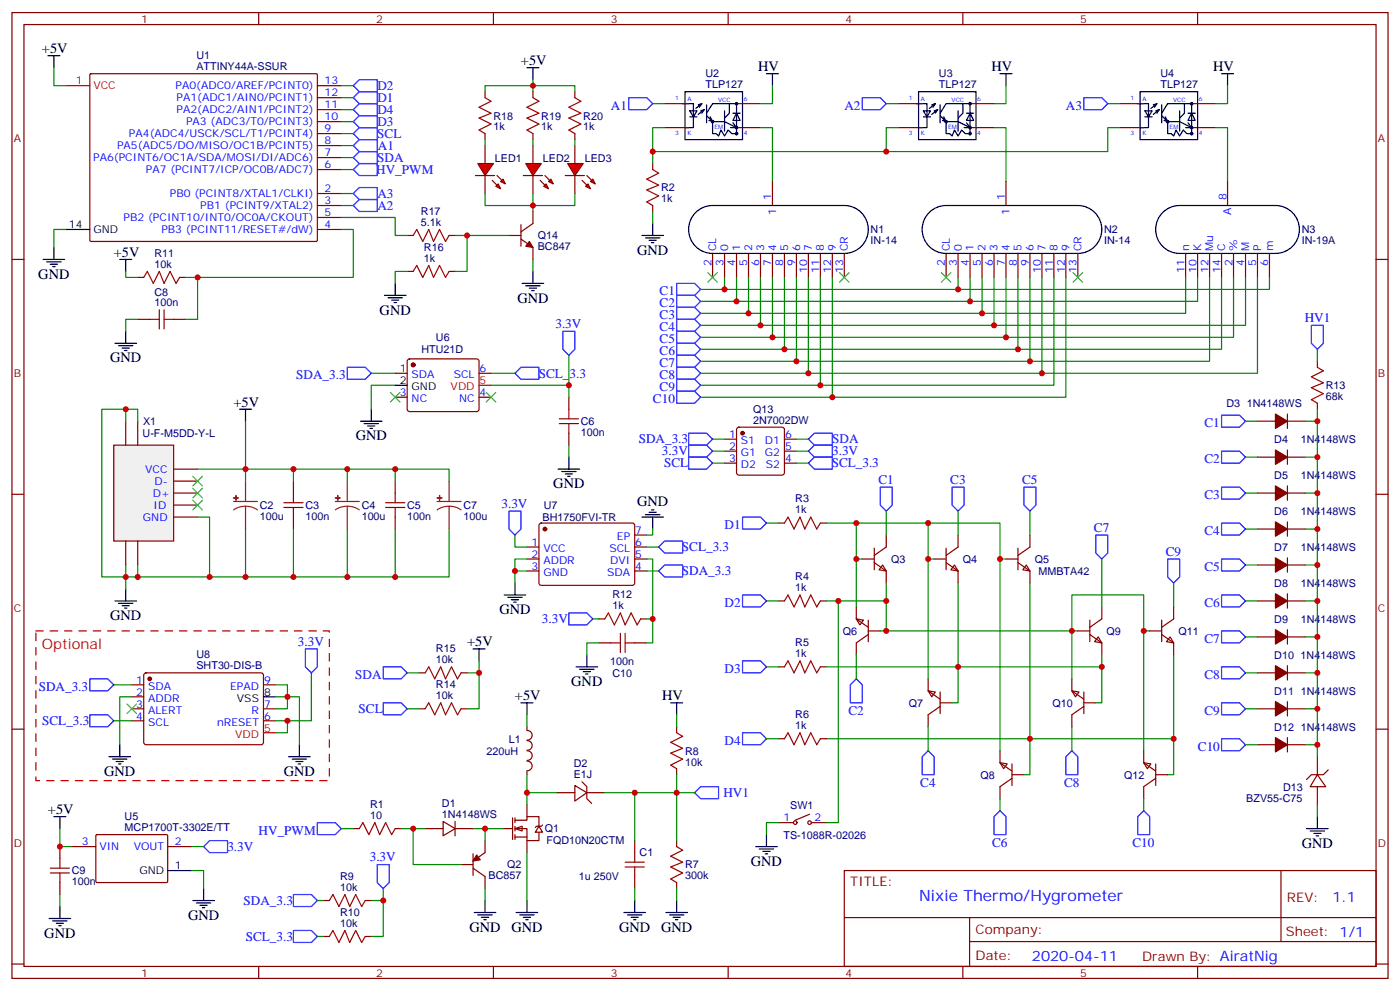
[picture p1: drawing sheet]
<svg xmlns="http://www.w3.org/2000/svg" width="412mm" height="292mm" viewBox="0 0 412 292" stroke-linecap="round" stroke-linejoin="round" font-family="sans-serif">
<g fill="none" stroke="#870000" stroke-width=".35">
<path d="M3.5 3.7h405.4v284.3h-405.4zM7.1 7.2h398.2v277.3h-398.2zM76.2 3.7v3.5M145.3 3.7v3.5M214.5 3.7v3.5M283.6 3.7v3.5M352.8 3.7v3.5M26.5 21.9l.3-.2h66.5l.2 .3-.1 48.9-.3 .2-66.5-.1-.1-.3zM93.5 39.3h7M93.5 35.8h7M93.5 32.3h7M93.5 28.8h7"/>
<path d="M93.5 25.2h7M195.8 30.5h7M195.8 37.6h7M217 30.5h7M217 37.6h7M93.5 57h7M93.5 49.9h7M93.5 46.4h7M93.5 42.9h7M3.5 76.4h3.6M93.5 60.5h7M93.5 67.6h7"/>
<path d="M93.5 64h7M405.3 76.4h3.6M3.5 145.5h3.6M405.3 145.5h3.6M3.5 214.7h3.6M405.3 214.7h3.6M248.7 256.3h156.6v28.2h-156.6zM377.3 256.3v20.9M248.7 270.1h156.5M285.6 277.2h119.6M285.6 270.1v14.2M3.5 283.8h3.6"/>
<path d="M76.2 284.5v3.5M145.3 284.5v3.5M214.5 284.5v3.5M283.6 284.5v3.5M352.8 284.5v3.5M405.3 283.8h3.6"/>
</g>
<path d="M19.4 25.2h7.1" fill="none" stroke="#f00" stroke-width=".35"/>
<g fill="none" stroke="#000" stroke-width=".35">
<path d="M201.1 30.5h3.2v7.1h-2.5M201.8 27h16.9v14.1h-16.9zM203.2 32.6h2.1l-1 1.8zM203.2 34.4h2.1M205.7 30.9l1-.4-1.7 1.4M206.4 32.6l1-.3-1.7 1.4M206.7 30.5l-.7 1.1M207.4 32.3l-.7 1M208.1 33.3l1.8-2.8h7.1v9.2M208.1 34l1.8 1.8-.7-1.4M208.1 30.9v5.3M208.8 35.5l1.1 .3"/>
<path d="M209.9 35.8v3.5h1.1l.7 .7 .7-1.7 1 1.7 1.1-1.7 1 1h1.5M209.9 35.8h3.5l3.6 1.8h-1.8M213.4 32.6v6M214.8 30.5v2.8l-1.4 1.4M215.9 33.3h2.1M215.9 36.2l1.1 1.4M217 33.3l1 2.2h-2.1zM19.4 67.6h7.1"/>
<circle cx="209.9" cy="35.8" r=".35"/>
<circle cx="217" cy="30.5" r=".35"/>
<circle cx="217" cy="39.3" r=".35"/>
<circle cx="217" cy="37.6" r=".35"/>
</g>
<path d="M151.7 243.9l2.1-.7v1.5z" fill="#fff" stroke="#870000" stroke-width=".35"/>
<g fill="none" stroke="#870000" stroke-width=".35">
<path d="M264.6 30.5h7M264.6 37.6h7M285.8 30.5h7M285.8 37.6h7M329.8 30.5h7.1M329.8 37.6h7.1M351 30.5h7.1M351 37.6h7.1M192.3 48.2v1.7M227.5 53.4v7.1M296.3 53.4v7.1M361.6 53.4v7.1"/>
<path d="M192.3 60.5v1.8M209.9 74.6v7.1M213.4 74.6v7.1M217 74.6v7.1M220.5 74.6v7.1M224 74.6v7.1M227.5 74.6v7.1M231.1 74.6v7.1M234.6 74.6v7.1M238.1 74.6v7.1M241.7 74.6v7.1M245.2 74.6v7.1"/>
<path d="M248.7 74.6v7.1M278.7 74.6v7.1M282.2 74.6v7.1M285.8 74.6v7.1M289.3 74.6v7.1M292.8 74.6v7.1M296.3 74.6v7.1M299.9 74.6v7.1M303.4 74.6v7.1M306.9 74.6v7.1M310.4 74.6v7.1M314 74.6v7.1"/>
<path d="M317.5 74.6v7.1M349.2 74.6v7.1M352.8 74.6v7.1M356.3 74.6v7.1M359.8 74.6v7.1M363.4 74.6v7.1M366.9 74.6v7.1M370.4 74.6v7.1M373.9 74.6v7.1M370.4 124h5.3M370.4 134.6h5.3M379.2 121.9v4.2"/>
<path d="M379.2 132.5v4.2M379.2 124h5.3M379.2 134.6h5.3M229.3 154h1.8M241.7 154h1.7M261.1 157.5v3.5l-3.6 2.5M282.2 157.5v3.5l-3.5 2.5M303.4 157.5v3.5l-3.5 2.5M370.4 145.2h5.3M370.4 155.8h5.3M379.2 143.1v4.2M379.2 153.6v4.3"/>
<path d="M379.2 145.2h5.3M379.2 155.8h5.3M229.3 176.9h1.8M241.7 176.9h1.7M252.2 178.7v3.5l3.6 2.5M254 164.6h3.5M257.5 165.6l3.6 2.5v3.5M257.5 161.4v6.3M260 166.3l1.1 1.8-2.2-.4zM275.2 164.6h3.5M278.7 161.4v6.3M278.7 165.6l3.5 2.5v3.5"/>
<path d="M281.2 166.3l1 1.8-2.1-.4zM296.3 164.6h3.6M299.9 161.4v6.3M299.9 165.6l3.5 2.5v3.5M302.3 166.3l1.1 1.8-2.1-.4zM324.6 178.7v3.5l-3.6 2.5M345.7 178.7v3.5l-3.5 2.5M370.4 176.9h5.3M370.4 166.3h5.3M379.2 176.9h5.3M379.2 164.2v4.3M379.2 174.8v4.2"/>
<path d="M379.2 166.3h5.3M229.3 196.3h1.8M241.7 196.3h1.7M252.2 182.2l2.2 .4-1.1 1.4zM255.8 186.8l-3.6 2.5v3.5M255.8 185.7h3.5M255.8 182.6v6.3M273.4 199.8v3.6l3.5 2.4M315.7 199.8v3.6l3.6 2.4M317.5 185.7h3.5M321 186.8l3.6 2.5v3.5M321 182.6v6.3"/>
<path d="M323.5 187.5l1.1 1.8-2.2-.4zM338.7 185.7h3.5M342.2 186.8l3.5 2.5v3.5M342.2 182.6v6.3M344.7 187.5l1 1.8-2.1-.4zM370.4 187.5h5.3M370.4 198.1h5.3M379.2 185.4v4.2M379.2 196v4.2M379.2 187.5h5.3M379.2 198.1h5.3M155.2 214v1.1a1.41 1.41 0 0 1 1.6 1.4 1.41 1.41 0 0 1-1.6 1.4"/>
<path d="M155.2 218.1a1.41 1.41 0 0 1 1.6 1.4 1.41 1.41 0 0 1-1.6 1.4M199.3 214v1.7M229.3 217.5h1.8M241.7 217.5h1.7M273.4 203.4l2.1 .3-1 1.4zM276.9 208l-3.5 2.4v3.6M276.9 206.9h3.6M276.9 203.7v6.4M315.7 203.4l2.2 .3-1.1 1.4zM319.3 206.9h3.5M319.3 208l-3.6 2.4v3.6M319.3 203.7v6.4"/>
<path d="M370.4 208.7h5.3M370.4 219.3h5.3M379.2 206.6v4.2M379.2 217.1v4.3M379.2 208.7h5.3M379.2 219.3h5.3M155.2 227v1.1M155.2 236.9v3.5M155.2 224.1a1.41 1.41 0 0 1 1.6 1.4 1.41 1.41 0 0 1-1.6 1.4M155.2 221a1.41 1.41 0 0 1 1.6 1.4 1.41 1.41 0 0 1-1.6 1.4M164 233.4h5.3M169.3 231.2l3.6 2.2-3.6 2.4z"/>
<path d="M171.4 230.2l1.5 1.4v3.5l1.4 1.4M172.9 233.4h5.3M199.3 226.3v1.8M294.6 224.5l2.1 .4-1.1 1.4zM294.6 221v3.5l3.5 2.5M298.1 229.1l-3.5 2.5v3.5M298.1 228.1h3.5M298.1 224.9v6.3M336.9 224.5l2.1 .4-1 1.4zM336.9 221v3.5l3.5 2.5M340.4 228.1h3.6M340.4 229.1l-3.5 2.5v3.5"/>
<path d="M340.4 224.9v6.3M388.1 228.1l2.4 3.5h-4.6zM388.1 222.8v5.3M388.1 231.6v5.3M391.2 226.7l-1.4 1.4h-3.5l-1.4 1.4M104.1 243.9h1.7M116.4 243.9h1.8M125.2 243.9h5.3M130.5 241.8l3.6 2.1-3.6 2.2zM134.1 243.9h5.2M134.1 241.8v4.3M135.8 254.5h3.5"/>
<path d="M139.3 255.6l3.6 2.5v3.5M139.3 251.4v6.3M142.9 247.5v3.5l-3.6 2.5M148.2 243.9h2.8M151 240.8v6.3M151.7 241.5h3.5v-1.1h3.5v2.8M151.7 243.9h3.5v3.6h3.5v-2.5M151.7 246.4h3.5M151.7 240.8v1.4M151.7 243.2v1.5M151.7 245.7v1.4M155.2 247.5v3.5"/>
<path d="M158.7 243.2l1.1 1.8h-2.1zM159.8 242.9l-.3 .3h-1.5l-.3 .4M187 247.5v3.5M187 258.1v3.5M199.3 247.5v1.7M199.3 259.8v1.8"/>
</g>
<g fill="#870000" stroke="#870000" stroke-width=".35">
<path d="M140.4 251.7l1.1 1.4-2.2 .4z"/>
<path d="M375.7 121.9l3.5 2.1-3.5 2.1z"/>
<path d="M375.7 132.5l3.5 2.1-3.5 2.1z"/>
<path d="M375.7 143.1l3.5 2.1-3.5 2.1z"/>
<path d="M375.7 153.6l3.5 2.2-3.5 2.1z"/>
<path d="M375.7 164.2l3.5 2.1-3.5 2.2z"/>
<path d="M375.7 174.8l3.5 2.1-3.5 2.1z"/>
<path d="M375.7 185.4l3.5 2.1-3.5 2.1z"/>
<path d="M375.7 196l3.5 2.1-3.5 2.1z"/>
<path d="M375.7 206.6l3.5 2.1-3.5 2.1z"/>
<path d="M375.7 217.1l3.5 2.2-3.5 2.1z"/>
</g>
<g fill="none" stroke="#008700" stroke-width=".35">
<path d="M192.3 30.5h3.5M195.8 37.6h-3.5v10.6M224 37.6h3.5v15.8M227.5 25.2v5.3h-3.5M261.1 30.5h3.5M264.6 37.6h-3.5v7h-68.8M292.8 37.6h3.5v15.8M296.3 25.2v5.3h-3.5M326.3 30.5h3.5M329.8 37.6h-3.5v7h-65.2M358.1 37.6h3.5v15.8M361.6 25.2v5.3h-3.5"/>
<path d="M192.3 62.3v3.5M206.4 85.2h7M206.4 88.7h10.6M206.4 92.3h14.1M206.4 95.8h17.6M213.4 81.7v3.5h68.8v-3.5M217 81.7v7h68.8v-7M220.5 81.7v10.6h68.8v-10.6M224 81.7v14.1h68.8v-14.1M234.6 81.7v24.7h68.8v-24.7M238.1 81.7v28.2h68.8v-28.2M241.7 81.7v31.7h68.7v-31.7"/>
<path d="M245.2 81.7v35.2h68.8v-35.2M206.4 106.4h28.2M206.4 109.9h31.7M206.4 113.4h35.3M206.4 116.9h38.8M366.9 124h3.5M366.9 134.6h3.5M384.5 124h3.6v95.3h-3.6M384.5 134.6h3.6M225.8 154h3.5M243.4 154h8.8M261.1 150.5v7"/>
<path d="M273.4 154v10.6M282.2 150.5v7M303.4 150.5v7M366.9 145.2h3.5M366.9 155.8h3.5M384.5 145.2h3.6M384.5 155.8h3.6M225.8 176.9h3.5M243.4 176.9h17.7M252.2 164.6v-10.6h42.4v10.6M254 164.6h-1.8v14.1M261.1 171.6v14.1h-1.8"/>
<path d="M275.2 164.6h-1.8v35.2M282.2 171.6v35.3h-1.7M296.3 164.6h-1.7v56.4M303.4 171.6v56.5h-1.8M324.6 164.6v14.1M345.7 171.6v7.1M366.9 176.9h3.5M366.9 166.3h3.5M384.5 176.9h3.6M384.5 166.3h3.6M225.8 196.3h3.5M243.4 196.3h81.2"/>
<path d="M252.2 192.8v7M261.1 185.7h56.4M324.6 192.8v14.1h-1.8M336.9 185.7v-10.5h-21.2v24.6M338.7 185.7h-1.8v35.3M345.7 192.8v35.3h-1.7M366.9 187.5h3.5M366.9 198.1h3.5M384.5 187.5h3.6M384.5 198.1h3.6M155.2 210.4v3.6M199.3 210.4v3.6"/>
<path d="M225.8 217.5h3.5M243.4 217.5h102.3M273.4 214v7M315.7 214v7M366.9 208.7h3.5M366.9 219.3h3.5M384.5 208.7h3.6M388.1 219.3v3.5M155.2 228.1v5.3M164 233.4h-8.8v3.5M178.2 233.4h8.8v14.1M187 233.4h12.3v14.1"/>
<path d="M199.3 228.1v5.3M294.6 235.1v3.6M336.9 235.1v3.6M388.1 236.9v3.5M100.5 243.9h3.6M118.2 243.9h3.5M125.2 243.9h-3.5v10.6h14.1M139.3 243.9h8.9M142.9 243.9v3.6M155.2 251v14.1M142.9 261.6v3.5M187 261.6v3.5"/>
<path d="M199.3 261.6v3.5"/>
</g>
<path d="M192.3 49.9l1.7 1.1-3.5 1.7 3.5 1.8-3.5 1.4 3.5 1.8-3.5 1.7 1.8 1.1M231.1 154l1-1.8 1.8 3.6 1.8-3.6 1.4 3.6 1.7-3.6 1.8 3.6 1.1-1.8M231.1 176.9l1-1.7 1.8 3.5 1.8-3.5 1.4 3.5 1.7-3.5 1.8 3.5 1.1-1.8M231.1 196.3l1-1.7 1.8 3.5 1.8-3.5 1.4 3.5 1.7-3.5 1.8 3.5 1.1-1.8M199.3 215.7l1.8 1.1-3.5 1.7 3.5 1.8-3.5 1.4 3.5 1.8-3.5 1.7 1.7 1.1M231.1 217.5l1-1.8 1.8 3.6 1.8-3.6 1.4 3.6 1.7-3.6 1.8 3.6 1.1-1.8M105.8 243.9l1.1-1.7 1.8 3.5 1.7-3.5 1.4 3.5 1.8-3.5 1.8 3.5 1-1.8M184.1 255.2h5.7M184.1 253.8h5.7M187 251v2.8M187 255.2v2.9M199.3 249.2l1.8 1.1-3.5 1.8 3.5 1.7-3.5 1.4 3.5 1.8-3.5 1.8 1.7 1" fill="none" stroke="#a10000" stroke-width=".35"/>
<g fill="none" stroke="#000" stroke-width=".35">
<path d="M225.8 21.7h3.5M227.5 21.7v3.5M269.9 30.5h3.1v7.1h-2.4M270.6 27h16.9v14.1h-16.9zM272 32.6h2.1l-1.1 1.8zM272 34.4h2.1M274.5 30.9l1-.4-1.7 1.4M275.2 32.6l1-.3-1.7 1.4M275.5 30.5l-.7 1.1M276.2 32.3l-.7 1M276.9 33.3l1.8-2.8h7.1v9.2M276.9 34l1.8 1.8-.7-1.4"/>
<path d="M276.9 30.9v5.3M277.6 35.5l1.1 .3M278.7 35.8v3.5h1.1l.7 .7 .7-1.7 1 1.7 1.1-1.7 1 1h1.5M278.7 35.8h3.5l3.6 1.8h-1.8M282.2 32.6v6M283.6 30.5v2.8l-1.4 1.4M284.7 33.3h2.1M284.7 36.2l1.1 1.4M285.8 33.3l1 2.2h-2.1zM294.6 21.7h3.5M296.3 21.7v3.5M335.1 30.5h3.2v7.1h-2.5"/>
<path d="M335.8 27h17v14.1h-17zM337.3 32.6h2.1l-1.1 1.8zM337.3 34.4h2.1M339.7 30.9l1.1-.4-1.8 1.4M340.4 32.6l1.1-.3-1.8 1.4M340.8 30.5l-.7 1.1M341.5 32.3l-.7 1M342.2 33.3l1.8-2.8h7v9.2M342.2 34l1.8 1.8-.7-1.4M342.2 30.9v5.3M342.9 35.5l1.1 .3M344 35.8v3.5h1l.7 .7 .7-1.7 1.1 1.7 1-1.7 1.1 1h1.4"/>
<path d="M344 35.8h3.5l3.5 1.8h-1.8M347.5 32.6v6M348.9 30.5v2.8l-1.4 1.4M350 33.3h2.1M350 36.2l1 1.4M351 33.3l1.1 2.2h-2.1zM359.8 21.7h3.6M361.6 21.7v3.5M189.1 69.3h6.3M190.1 70h4.3M191.2 70.7h2.1M191.9 71.4h.7"/>
<path d="M192.3 65.8v3.5M204.6 62.9a7 7 0 0 1 5.3-2.4h38.8a7.1 7.1 0 0 1 7.1 7.1 7.1 7.1 0 0 1-7.1 7h-38.8a7.1 7.1 0 0 1-6.4-4.1 7.1 7.1 0 0 1 1.1-7.6zM273.4 62.9a7 7 0 0 1 5.3-2.4h38.8a7.1 7.1 0 0 1 7.1 7.1 7.1 7.1 0 0 1-7.1 7h-38.8a7.1 7.1 0 0 1-6.4-4.1 7.1 7.1 0 0 1 1.1-7.6zM342.2 62.9a7 7 0 0 1 5.3-2.4h28.2a7.1 7.1 0 0 1 7.1 7.1 7.1 7.1 0 0 1-7.1 7h-28.2a7.1 7.1 0 0 1-6.4-4.1 7.1 7.1 0 0 1 1.1-7.6zM153.5 206.9h3.5M155.2 206.9v3.5M197.6 206.9h3.5M199.3 206.9v3.5M384.9 243.9h6.3M385.9 244.7h4.3M387 245.4h2.1M387.7 246.1h.7"/>
<path d="M388.1 240.4v3.5M139.7 268.6h6.3M140.8 269.3h4.2M141.8 270.1h2.1M142.5 270.8h.7M142.9 265.1v3.5M152 268.6h6.4M153.1 269.3h4.2M154.2 270.1h2.1M154.9 270.8h.7M155.2 265.1v3.5M183.8 268.6h6.3"/>
<path d="M184.9 269.3h4.2M185.9 270.1h2.1M186.6 270.8h.7M187 265.1v3.5M196.1 268.6h6.4M197.2 269.3h4.2M198.3 270.1h2.1M199 270.8h.7M199.3 265.1v3.5"/>
<circle cx="278.7" cy="35.8" r=".35"/>
<circle cx="285.8" cy="37.6" r=".35"/>
<circle cx="285.8" cy="39.3" r=".35"/>
<circle cx="285.8" cy="30.5" r=".35"/>
<circle cx="344" cy="35.8" r=".35"/>
<circle cx="351" cy="30.5" r=".35"/>
<circle cx="351" cy="37.6" r=".35"/>
<circle cx="351" cy="39.3" r=".35"/>
</g>
<g fill="none" stroke="#00f" stroke-width=".35">
<path d="M185.2 28.8h5.3l1.8 1.7-1.8 1.8h-5.3zM254 28.8h5.3l1.8 1.7-1.8 1.8h-5.3zM319.3 28.8h5.3l1.7 1.7-1.7 1.8h-5.3zM199.3 83.4h5.3l1.8 1.8-1.8 1.8h-5.3zM199.3 87h5.3l1.8 1.7-1.8 1.8h-5.3zM199.3 90.5h5.3l1.8 1.8-1.8 1.7h-5.3zM199.3 94h5.3l1.8 1.8-1.8 1.7h-5.3zM199.3 97.5h5.3l1.8 1.8-1.8 1.8h-5.3zM199.3 101.1h5.3l1.8 1.7-1.8 1.8h-5.3zM199.3 104.6h5.3l1.8 1.8-1.8 1.7h-5.3zM199.3 108.1h5.3l1.8 1.8-1.8 1.8h-5.3zM199.3 111.7h5.3l1.8 1.7-1.8 1.8h-5.3z"/>
<path d="M199.3 115.2h5.3l1.8 1.7-1.8 1.8h-5.3zM359.8 132.8h5.3l1.8 1.8-1.8 1.7h-5.3zM359.8 122.2h5.3l1.8 1.8-1.8 1.8h-5.3zM218.7 152.2h5.3l1.8 1.8-1.8 1.8h-5.3zM259.3 143.4h3.5v5.3l-1.7 1.8-1.8-1.8zM280.5 143.4h3.5v5.3l-1.8 1.8-1.7-1.8zM301.6 143.4h3.6v5.3l-1.8 1.8-1.8-1.8zM322.8 157.5h3.5v5.3l-1.7 1.8-1.8-1.8zM359.8 154h5.3l1.8 1.8-1.8 1.7h-5.3zM359.8 143.4h5.3l1.8 1.8-1.8 1.7h-5.3zM218.7 175.2h5.3l1.8 1.7-1.8 1.8h-5.3zM344 164.6h3.5v5.3l-1.8 1.7-1.7-1.7z"/>
<path d="M359.8 175.2h5.3l1.8 1.7-1.8 1.8h-5.3zM359.8 164.6h5.3l1.8 1.7-1.8 1.8h-5.3zM218.7 194.6h5.3l1.8 1.7-1.8 1.8h-5.3zM252.2 199.8l1.8 1.8v5.3h-3.5v-5.3zM359.8 196.3h5.3l1.8 1.8-1.8 1.7h-5.3zM359.8 185.7h5.3l1.8 1.8-1.8 1.8h-5.3zM218.7 215.7h5.3l1.8 1.8-1.8 1.8h-5.3zM359.8 217.5h5.3l1.8 1.8-1.8 1.7h-5.3zM359.8 206.9h5.3l1.8 1.8-1.8 1.7h-5.3zM271.6 222.8l1.8-1.8 1.8 1.8v5.3h-3.6zM294.6 238.7l1.7 1.7v5.3h-3.5v-5.3zM315.7 221l1.8 1.8v5.3h-3.5v-5.3z"/>
<path d="M336.9 238.7l1.8 1.7v5.3h-3.6v-5.3zM93.5 242.2h5.3l1.7 1.7-1.7 1.8h-5.3z"/>
</g>
<path d="M33.5 131.1h17.7v28.2h-17.7z" fill="#f0f0f0" stroke="#870000" stroke-width=".35"/>
<g fill="none" stroke="#870000" stroke-width=".35">
<path d="M40.6 81.7h1.7M40.6 94h3.5M51.2 94h3.5M52.9 81.7h1.8M116.4 109.9h3.5M116.4 116.9h3.5M120.2 105.9l.4-.2h19.8l.5 .2 .2 .5-.1 14.3-.6 .5-20-.1-.5-.6v-14.1zM141.1 109.9h3.5M141.1 116.9h3.5M167.6 116.9v3.6M388.1 106.4v1.7M388.1 118.7v1.8"/>
<path d="M37 124v7.1M40.6 124v7.1M51.2 138.1h7M167.6 127.5v3.6M213.4 129.3h3.6M213.4 132.8h3.6M213.4 136.3h3.6M217.2 126l.5-.2h12.7l.5 .2 .2 .5v12.7l-.3 .5-.4 .2h-12.7l-.5-.3-.2-.4v-12.7zM231.1 129.3h3.5M231.1 132.8h3.5M231.1 136.3h3.5M37 159.3v7"/>
<path d="M40.6 159.3v7M51.2 152.2h7M51.2 141.6h7M51.2 145.2h7M51.2 148.7h7M86.4 141.6v3.6M86.4 152.2v3.6M116.4 141.6v3.6M116.4 152.2v3.6M159 154.2l.5-.2h27l.5 .7-.1 17.2-.6 .4h-27.1l-.5-.7v-16.9zM187 157.5h3.5M155.2 161h3.5"/>
<path d="M155.2 164.6h3.5M155.2 168.1h3.5M187 161h3.5M187 164.6h3.5M187 168.1h3.5M42.6 198.3l.4-.2h34.2l.4 .7-.1 20-.6 .5-34.1-.1-.5-.7v-19.7zM123.5 198.1h1.7M135.8 198.1h1.8M176.4 182.2h1.8M176.4 189.3h3.5M187 189.3h3.5M188.7 182.2h1.8"/>
<path d="M38.8 201.6h3.5M38.8 205.1h3.5M38.8 208.7h3.5M38.8 212.2h3.5M77.6 201.6h3.5M77.6 208.7h3.5M77.6 212.2h3.5M123.5 208.7h1.7M135.8 208.7h1.8M17.6 249.2v3.6M17.6 259.8v3.5M21.2 249.2h7"/>
<path d="M28.3 245.9l.3-.2 20.6 .1 .2 .3-.1 13.5-.3 .2h-20.6l-.2-.3zM49.4 249.2h7M95.2 265.1h1.8M95.2 275.7h1.8M107.6 265.1h1.8M107.6 275.7h1.8"/>
</g>
<g fill="none" stroke="#000" stroke-width=".35">
<path d="M14.1 16.4h3.5M15.9 16.4v3.5M12.7 76.4h6.3M13.8 77.1h4.2M14.8 77.8h2.1M15.5 78.5h.7M15.9 72.8v3.6M35.3 76.4h3.5M37 76.4v3.5M37 97.5v3.6M33.9 101.1h6.3M34.9 101.8h4.3"/>
<path d="M36 102.5h2.1M36.7 103.2h.7M116.4 113.4h3.5M70.6 120.5h3.5M72.3 120.5v3.5M106.2 124h6.3M107.2 124.7h4.3M108.3 125.4h2.1M109 126.1h.7M109.4 120.5v3.5M164.4 138.1h6.3M165.5 138.8h4.2"/>
<path d="M166.5 139.5h2.1M167.6 134.6v3.5M167.2 140.2h.7M189.1 152.2h6.3M190.1 151.5h4.3M191.2 150.8h2.1M191.9 150.1h.7M192.3 152.2v3.6M33.9 176.9h6.3M34.9 177.6h4.3M36 178.3h2.1M36.7 179h.7"/>
<path d="M37 173.4v3.5M148.5 175.2h6.4M149.6 175.9h4.2M150.6 176.6h2.2M151.3 177.3h.7M151.7 171.6v3.6M139.3 191h3.6M141.1 191v3.6M169.7 196.3h6.3M170.7 197h4.3M171.8 197.7h2.1M172.5 198.4h.7"/>
<path d="M172.9 192.8v3.5M35.3 219.3v3.5M77.6 205.1h3.5M88.2 219.3v3.5M32.1 222.8h6.4M33.2 223.5h4.2M34.2 224.2h2.1M34.9 224.9h.7M85 222.8h6.4M86.1 223.5h4.2M87.1 224.2h2.2M87.8 224.9h.7"/>
<path d="M15.9 240.4h3.5M17.6 240.4v3.5M49.4 256.3h7M14.5 270.4h6.3M15.5 271.1h4.3M16.6 271.8h2.1M17.3 272.5h.7M17.6 266.9v3.5M56.8 265.1h6.3M57.9 265.8h4.2M58.9 266.5h2.1M59.6 267.2h.7"/>
<path d="M60 261.6v3.5"/>
</g>
<g fill="none" stroke="#008700" stroke-width=".35">
<path d="M15.9 19.9v5.3h3.5M100.5 39.3h3.6M100.5 28.8h3.6M100.5 25.2h3.6M100.5 32.3h3.6M100.5 35.8h3.6M100.5 46.4h3.6M100.5 57h3.6M100.5 42.9h3.6M19.4 67.6h-3.5v5.2M37 79.9v1.8h3.6M100.5 67.6h3.6v14.1h-49.4"/>
<path d="M100.5 60.5h3.6M40.6 94h-3.6v3.5M58.2 81.7v12.3h-3.5M227.5 81.7v17.6h-21.1M231.1 81.7v21.1h-24.7M296.3 81.7v17.6h-68.8M299.9 81.7v21.1h-68.8M349.2 81.7v10.6h-59.9M352.8 81.7v7h-67M359.8 81.7v21.1h-59.9M363.4 81.7v17.6h-67.1M370.4 81.7v28.2h-63.5"/>
<path d="M373.9 81.7v3.5h-91.7M109.4 109.9h7M116.4 113.4h-7v7.1M144.6 109.9h7.1M167.6 104.6v8.8h-23M167.6 113.4v3.5M388.1 102.8v3.6M37 120.5h-7v49.4h10.6v-3.6M37 124v-3.5h3.6v3.5M58.2 138.1h14.1v3.5M72.3 124v14.1h14.1v3.5M86.4 138.1h15.9v3.5"/>
<path d="M102.3 138.1h14.1v3.5M116.4 138.1h15.9v3.5M167.6 131.1v3.5M209.9 132.8h3.5M209.9 129.3h3.5M209.9 136.3h3.5M234.6 132.8h3.5M234.6 129.3h3.5M234.6 136.3h3.5M388.1 120.5v3.5M58.2 152.2h3.5v17.7h-21.1M72.3 155.8v14.1h-10.6"/>
<path d="M86.4 155.8v14.1h-14.1M102.3 155.8v14.1h-15.9M116.4 155.8v14.1h-14.1M132.3 155.8v14.1h-15.9M151.7 157.5v3.5h3.5M192.3 155.8v1.7h-1.8M37 166.3v7.1M151.7 168.1h3.5M155.2 164.6h-3.5v7M190.5 164.6h1.8v17.6h-1.8M190.5 168.1h3.5M190.5 161h3.5"/>
<path d="M91.7 198.1v14.1h-7M119.9 198.1h3.6M137.6 198.1h3.5v10.6h-3.5M141.1 194.6v3.5M174.6 182.2h1.8M176.4 189.3h-3.5v3.5M192.3 182.2v7.1h-1.8M33.5 201.6h5.3M33.5 212.2h5.3M38.8 205.1h-3.5v14.2M81.1 212.2h3.6v3.5h-3.6M81.1 201.6h3.6v7.1h-3.6"/>
<path d="M81.1 205.1h7.1v14.2M119.9 208.7h3.6M199.3 233.4h5.3M17.6 243.9v5.3h3.6M56.4 256.3h3.6v5.3M56.4 249.2h3.6M17.6 263.3v3.6M93.5 265.1h1.7M93.5 275.7h1.7M109.4 265.1h3.5M112.9 261.6v14.1h-3.5"/>
</g>
<g fill="none" stroke="#8c2424" stroke-width=".35">
<path d="M68.8 147.6h7M72.3 149l1.9 .3 1.6 .8M72.3 149l-1.8 .3-1.7 .8M72.3 141.6v6M72.3 149v6.8M98.8 147.6h7M102.3 149l1.9 .3 1.6 .8M102.3 149l-1.8 .3-1.7 .8M102.3 141.6v6M102.3 149v6.8M128.8 147.6h7M132.3 149l1.8 .3 1.7 .8"/>
<path d="M132.3 149l-1.9 .3-1.6 .8M132.3 141.6v6M132.3 149v6.8"/>
</g>
<g fill="#8c2424" stroke="#8c2424" stroke-width=".35">
<path d="M68.8 146.6h1.4z"/>
<path d="M69.5 145.9v1.4z"/>
<path d="M98.8 146.6h1.4z"/>
<path d="M99.5 145.9v1.4z"/>
<path d="M128.8 146.6h1.4z"/>
<path d="M129.5 145.9v1.4z"/>
</g>
<g fill="none" stroke="#a10000" stroke-width=".35">
<path d="M42.3 81.7l1.1-1.8 1.8 3.5 1.7-3.5 1.4 3.5 1.8-3.5 1.8 3.5 1-1.7M44.1 94h2.8M46.9 91.2v5.6M48.3 91.2v5.6M48.3 94h2.9M388.1 108.1l1.7 1.1-3.5 1.7 3.5 1.8-3.5 1.4 3.5 1.8-3.5 1.8 1.8 1M164.7 124.7h5.7M164.7 123.3h5.7M167.6 120.5v2.8M167.6 124.7v2.8M83.6 149.4h5.7M83.6 148h5.7"/>
<path d="M86.4 145.2v2.8M86.4 149.4v2.8M113.6 149.4h5.6M113.6 148h5.6M116.4 145.2v2.8M116.4 149.4v2.8M125.2 198.1l1.1-1.8 1.8 3.5 1.7-3.5 1.4 3.5 1.8-3.5 1.8 3.5 1-1.7M178.2 182.2l1-1.8 1.8 3.6 1.7-3.6 1.4 3.6 1.8-3.6 1.8 3.6 1-1.8M179.9 189.3h2.8M182.7 186.4v5.7M184.1 186.4v5.7M184.1 189.3h2.9"/>
<path d="M125.2 208.7l1.1-1.8 1.8 3.5 1.7-3.5 1.4 3.5 1.8-3.5 1.8 3.5 1-1.7M14.8 257h5.7M14.8 255.6h5.7M17.6 252.8v2.8M17.6 257v2.8M97 265.1l1.1-1.8 1.7 3.6 1.8-3.6 1.4 3.6 1.8-3.6 1.7 3.6 1.1-1.8M97 275.7l1.1-1.8 1.7 3.6 1.8-3.6 1.4 3.6 1.8-3.6 1.7 3.6 1.1-1.8"/>
</g>
<g fill="none" stroke="#00f" stroke-width=".35">
<path d="M104.1 28.8l1.7-1.8h5.3v3.5h-5.3zM104.1 25.2l1.7-1.7h5.3v3.5h-5.3zM104.1 35.8l1.7-1.8h5.3v3.6h-5.3zM104.1 39.3l1.7-1.7h5.3v3.5h-5.3zM105.8 30.5h5.3v3.5h-5.3l-1.7-1.7zM104.1 49.9l1.7-1.7h5.3v3.5h-5.3zM104.1 42.9l1.7-1.8h5.3v3.5h-5.3zM104.1 57l1.7-1.8h5.3v3.5h-5.3zM104.1 46.4l1.7-1.8h5.3v3.6h-5.3zM104.1 60.5l1.7-1.8h5.3v3.6h-5.3zM165.8 97.5h3.5v5.3l-1.7 1.8-1.8-1.8zM386.3 95.8h3.5v5.3l-1.7 1.7-1.8-1.7z"/>
<path d="M102.3 108.1h5.3l1.8 1.8-1.8 1.8h-5.3zM151.7 109.9l1.8-1.8h5.2v3.6h-5.2zM202.8 131.1h5.3l1.8 1.7-1.8 1.8h-5.3zM202.8 127.5h5.3l1.8 1.8-1.8 1.8h-5.3zM202.8 134.6h5.3l1.8 1.7-1.8 1.8h-5.3zM238.1 132.8l1.8-1.7h5.3v3.5h-5.3zM238.1 136.3l1.8-1.7h5.3v3.5h-5.3zM238.1 129.3l1.8-1.8h5.3v3.6h-5.3zM149.9 150.5h3.6v5.3l-1.8 1.7-1.8-1.7zM194 161l1.8-1.7h5.3v3.5h-5.3zM194 168.1l1.8-1.8h5.3v3.6h-5.3zM26.5 199.8h5.2l1.8 1.8-1.8 1.8h-5.2z"/>
<path d="M90 191h3.5v5.3l-1.8 1.8-1.7-1.8zM112.9 196.3h5.3l1.7 1.8-1.7 1.7h-5.3zM167.6 180.4h5.3l1.7 1.8-1.7 1.8h-5.3zM26.5 210.4h5.2l1.8 1.8-1.8 1.8h-5.2zM112.9 206.9h5.3l1.7 1.8-1.7 1.7h-5.3zM204.6 233.4l1.8-1.8h5.3v3.5h-5.3zM60 249.2l1.7-1.7h5.3v3.5h-5.3zM111.1 254.5h3.6v5.3l-1.8 1.8-1.8-1.8zM86.4 263.3h5.3l1.8 1.8-1.8 1.8h-5.3zM86.4 273.9h5.3l1.8 1.8-1.8 1.8h-5.3z"/>
</g>
<g fill="#870000" stroke="#870000" stroke-width=".35">
<circle cx="121.7" cy="107.4" r=".53"/>
<circle cx="44.1" cy="199.8" r=".53"/>
<circle cx="218.7" cy="127.5" r=".53"/>
<circle cx="160.5" cy="155.8" r=".53"/>
</g>
<path d="M141.1 113.4h3.5M77.6 215.7h3.5" fill="none" stroke="#f00" stroke-width=".35"/>
<g fill="#f00" stroke="#870000" stroke-width=".35">
<path d="M140.8 48.2h4.5l-2.4 3.5z"/>
<path d="M140.1 51.7h5.6z"/>
</g>
<g fill="#870000" stroke="#870000" stroke-width=".35">
<path d="M146.4 51.7l1.4 1.4z"/>
<path d="M145 53.1l1.4 1.4z"/>
</g>
<g fill="#f00" stroke="#870000" stroke-width=".35">
<path d="M147.5 53.4l.7-.7 .7 1.5z"/>
<path d="M146 54.9l.8-.7 .7 1.4z"/>
</g>
<path d="M142.9 42.9v5.3M142.9 51.7v5.3" fill="none" stroke="#870000" stroke-width=".35"/>
<g fill="#f00" stroke="#870000" stroke-width=".35">
<path d="M154.9 48.2h4.6l-2.5 3.5z"/>
<path d="M154.2 51.7h5.6z"/>
</g>
<g fill="#870000" stroke="#870000" stroke-width=".35">
<path d="M160.5 51.7l1.4 1.4z"/>
<path d="M159.1 53.1l1.4 1.4z"/>
</g>
<g fill="#f00" stroke="#870000" stroke-width=".35">
<path d="M161.6 53.4l.7-.7 .7 1.5z"/>
<path d="M160.2 54.9l.7-.7 .7 1.4z"/>
</g>
<path d="M157 42.9v5.3M157 51.7v5.3" fill="none" stroke="#870000" stroke-width=".35"/>
<g fill="#f00" stroke="#870000" stroke-width=".35">
<path d="M167.2 48.2h4.6l-2.5 3.5z"/>
<path d="M166.5 51.7h5.7z"/>
</g>
<g fill="#870000" stroke="#870000" stroke-width=".35">
<path d="M172.9 51.7l1.4 1.4z"/>
<path d="M171.4 53.1l1.5 1.4z"/>
</g>
<g fill="#f00" stroke="#870000" stroke-width=".35">
<path d="M173.9 53.4l.7-.7 .7 1.5z"/>
<path d="M172.5 54.9l.7-.7 .7 1.4z"/>
</g>
<g fill="none" stroke="#870000" stroke-width=".35">
<path d="M142.9 27v1.8M142.9 39.3v1.8M157 27v1.8M157 39.3v1.8M169.3 27v1.8M169.3 39.3v1.8M169.3 42.9v5.3M169.3 51.7v5.3M119.9 69.3h1.8M119.9 79.9h1.8M132.3 69.3h1.8M132.3 79.9h1.8"/>
<path d="M149.9 69.3h3.6M153.5 70.4l3.5 2.4v3.6M153.5 66.1v6.4M157 62.3v3.5l-3.5 2.5M238.5 239.7l-4.3 1.8M229.3 242.2h4.2M239.2 242.2h4.2"/>
<circle cx="234.2" cy="242.2" r=".53"/>
<circle cx="238.5" cy="242.2" r=".53"/>
</g>
<g fill="none" stroke="#000" stroke-width=".35">
<path d="M155.2 19.9h3.5M157 19.9v3.6M157 79.9v3.5M113.2 87h6.4M114.3 87.7h4.2M115.4 88.4h2.1M116.1 89.1h.7M116.4 83.4v3.6M153.8 83.4h6.4M154.9 84.1h4.2M155.9 84.8h2.1M156.6 85.5h.7"/>
<path d="M222.6 249.2h6.4M223.7 249.9h4.2M224.7 250.6h2.1M225.4 251.4h.7M225.8 245.7v3.5"/>
</g>
<path d="M155.9 71.1l1.1 1.7-2.1-.3z" fill="#870000" stroke="#870000" stroke-width=".35"/>
<g fill="none" stroke="#008700" stroke-width=".35">
<path d="M142.9 27v-1.8h26.4v1.8M157 23.5v3.5M100.5 49.9h3.6M142.9 57v3.5h14.1v1.8M142.9 41.1v1.8M157 57v3.5h12.3v-3.5M157 41.1v1.8M169.3 41.1v1.8M100.5 64h15.9v5.3h3.5M119.9 79.9h-3.5v3.5M134.1 69.3h15.8M137.6 69.3v10.6h-3.5"/>
<path d="M157 76.4v3.5M356.3 81.7v24.7h-52.9M366.9 81.7v14.1h-74.1M246.9 176.9v65.3h-3.5M229.3 242.2h-3.5v3.5"/>
</g>
<path d="M142.9 28.8l1.7 1-3.5 1.8 3.5 1.7-3.5 1.4 3.5 1.8-3.5 1.8 1.8 1M157 28.8l1.7 1-3.5 1.8 3.5 1.7-3.5 1.4 3.5 1.8-3.5 1.8 1.8 1M169.3 28.8l1.8 1-3.5 1.8 3.5 1.7-3.5 1.4 3.5 1.8-3.5 1.8 1.7 1M121.7 69.3l1.1-1.7 1.7 3.5 1.8-3.5 1.4 3.5 1.8-3.5 1.7 3.5 1.1-1.8M121.7 79.9l1.1-1.8 1.7 3.6 1.8-3.6 1.4 3.6 1.8-3.6 1.7 3.6 1.1-1.8" fill="none" stroke="#a10000" stroke-width=".35"/>
<path d="M10.6 185.7h86.4v44.1h-86.4z" fill="none" stroke="#f00" stroke-width=".35" stroke-dasharray="2.1 2.1"/>
<g fill="none" stroke="#3c3" stroke-width=".35">
<path d="M208.5 80.3l2.8 2.8M211.3 80.3l-2.8 2.8M247.3 80.3l2.8 2.8M250.1 80.3l-2.8 2.8M277.3 80.3l2.8 2.8M280.1 80.3l-2.8 2.8M316.1 80.3l2.8 2.8M318.9 80.3l-2.8 2.8M115 115.5l2.8 2.9M117.8 115.5l-2.8 2.9M143.2 115.5l2.8 2.9M146 115.5l-2.8 2.9"/>
<path d="M56.8 140.2l2.8 2.9M56.8 143.8l2.8 2.8M56.8 147.3l2.8 2.8M59.6 140.2l-2.8 2.9M59.6 143.8l-2.8 2.8M59.6 147.3l-2.8 2.8M37.4 207.3l2.8 2.8M40.2 207.3l-2.8 2.8"/>
</g>
<g fill="#c00">
<circle cx="246.9" cy="176.9" r=".88"/>
<circle cx="157" cy="25.2" r=".88"/>
<circle cx="137.6" cy="69.3" r=".88"/>
<circle cx="292.8" cy="95.8" r=".88"/>
<circle cx="157" cy="60.5" r=".88"/>
<circle cx="192.3" cy="182.2" r=".88"/>
<circle cx="151.7" cy="168.1" r=".88"/>
<circle cx="299.9" cy="102.8" r=".88"/>
<circle cx="231.1" cy="102.8" r=".88"/>
<circle cx="227.5" cy="99.3" r=".88"/>
<circle cx="141.1" cy="198.1" r=".88"/>
<circle cx="306.9" cy="109.9" r=".88"/>
<circle cx="282.2" cy="85.2" r=".88"/>
<circle cx="58.2" cy="81.7" r=".88"/>
<circle cx="116.4" cy="138.1" r=".88"/>
<circle cx="112.9" cy="265.1" r=".88"/>
<circle cx="86.4" cy="169.9" r=".88"/>
<circle cx="86.4" cy="138.1" r=".88"/>
<circle cx="72.3" cy="169.9" r=".88"/>
<circle cx="37" cy="169.9" r=".88"/>
<circle cx="388.1" cy="134.6" r=".88"/>
<circle cx="388.1" cy="155.8" r=".88"/>
<circle cx="388.1" cy="176.9" r=".88"/>
<circle cx="388.1" cy="198.1" r=".88"/>
<circle cx="252.2" cy="154" r=".88"/>
<circle cx="241.7" cy="113.4" r=".88"/>
<circle cx="234.6" cy="106.4" r=".88"/>
<circle cx="220.5" cy="92.3" r=".88"/>
<circle cx="213.4" cy="85.2" r=".88"/>
<circle cx="294.6" cy="164.6" r=".88"/>
<circle cx="336.9" cy="185.7" r=".88"/>
<circle cx="261.1" cy="176.9" r=".88"/>
<circle cx="315.7" cy="185.7" r=".88"/>
<circle cx="252.2" cy="164.6" r=".88"/>
<circle cx="261.1" cy="44.6" r=".88"/>
<circle cx="192.3" cy="44.6" r=".88"/>
<circle cx="121.7" cy="243.9" r=".88"/>
<circle cx="142.9" cy="243.9" r=".88"/>
<circle cx="261.1" cy="185.7" r=".88"/>
<circle cx="324.6" cy="196.3" r=".88"/>
<circle cx="282.2" cy="196.3" r=".88"/>
<circle cx="273.4" cy="154" r=".88"/>
<circle cx="273.4" cy="164.6" r=".88"/>
<circle cx="303.4" cy="217.5" r=".88"/>
<circle cx="345.7" cy="217.5" r=".88"/>
<circle cx="217" cy="88.7" r=".88"/>
<circle cx="224" cy="95.8" r=".88"/>
<circle cx="238.1" cy="109.9" r=".88"/>
<circle cx="245.2" cy="116.9" r=".88"/>
<circle cx="187" cy="233.4" r=".88"/>
<circle cx="199.3" cy="233.4" r=".88"/>
<circle cx="155.2" cy="233.4" r=".88"/>
<circle cx="388.1" cy="208.7" r=".88"/>
<circle cx="388.1" cy="187.5" r=".88"/>
<circle cx="388.1" cy="166.3" r=".88"/>
<circle cx="388.1" cy="145.2" r=".88"/>
<circle cx="388.1" cy="219.3" r=".88"/>
<circle cx="40.6" cy="169.9" r=".88"/>
<circle cx="37" cy="120.5" r=".88"/>
<circle cx="61.7" cy="169.9" r=".88"/>
<circle cx="72.3" cy="138.1" r=".88"/>
<circle cx="102.3" cy="138.1" r=".88"/>
<circle cx="102.3" cy="169.9" r=".88"/>
<circle cx="167.6" cy="113.4" r=".88"/>
<circle cx="116.4" cy="169.9" r=".88"/>
<circle cx="388.1" cy="124" r=".88"/>
<circle cx="84.7" cy="205.1" r=".88"/>
<circle cx="84.7" cy="212.2" r=".88"/>
<circle cx="285.8" cy="88.7" r=".88"/>
<circle cx="289.3" cy="92.3" r=".88"/>
<circle cx="17.6" cy="249.2" r=".88"/>
<circle cx="296.3" cy="99.3" r=".88"/>
<circle cx="303.4" cy="106.4" r=".88"/>
</g>
<text font-size="4.6" fill="#00f" x="270.8" y="265.3">Nixie Thermo/Hygrometer</text>
<g font-size="4.2">
<text x="12.3" y="15.7">+5V</text>
<text x="153.5" y="19.2">+5V</text>
<text x="223.3" y="21">HV</text>
<text x="292.1" y="21">HV</text>
<text x="357.4" y="21">HV</text>
<text x="33.5" y="75.7">+5V</text>
<text x="187.7" y="75">GND</text>
<text x="11.3" y="82">GND</text>
<text x="152.4" y="89.1">GND</text>
<text x="111.8" y="92.6">GND</text>
<text x="32.5" y="106.7">GND</text>
<text x="68.8" y="119.8">+5V</text>
<text x="104.8" y="129.6">GND</text>
<text x="163" y="143.8">GND</text>
<text x="187.7" y="149">GND</text>
<text x="32.5" y="182.6">GND</text>
<text x="147.1" y="180.8">GND</text>
<text x="137.6" y="190.3">+5V</text>
<text x="168.3" y="202">GND</text>
<text x="151.7" y="206.2">+5V</text>
<text x="195.1" y="206.2">HV</text>
<text x="30.7" y="228.4">GND</text>
<text x="83.6" y="228.4">GND</text>
<text x="14.1" y="239.7">+5V</text>
<text x="383.5" y="249.6">GND</text>
<text x="221.2" y="254.9">GND</text>
<text x="55.4" y="270.8">GND</text>
<text x="138.3" y="274.3">GND</text>
<text x="150.6" y="274.3">GND</text>
<text x="182.4" y="274.3">GND</text>
<text x="194.7" y="274.3">GND</text>
<text x="13.1" y="276">GND</text>
</g>
<text font-size="4.2" fill="#f00" x="12.3" y="191">Optional</text>
<g font-size="4.2" fill="#00f">
<text x="392.5" y="265.6">1.1</text>
<text x="304" y="282.9">2020-04-11</text>
</g>
<g font-size="3.9" fill="#00f">
<text x="111.2" y="26.5">D2</text>
<text x="111.2" y="30">D1</text>
<text x="111.2" y="33.5">D4</text>
<text x="179.9" y="32.3">A1</text>
<text x="248.7" y="32.3">A2</text>
<text x="314" y="32.3">A3</text>
<text x="111.1" y="40.6">SCL</text>
<text x="111.2" y="37.1">D3</text>
<text x="111.1" y="47.6">SDA</text>
<text x="111.3" y="44.1">A1</text>
<text x="110.8" y="51.2">HV_PWM</text>
<text x="111.2" y="58.2">A3</text>
<text x="111.2" y="61.8">A2</text>
<text x="194.3" y="87">C1</text>
<text x="194.3" y="90.5">C2</text>
<text x="194.3" y="94">C3</text>
<text x="384.4" y="94.9">HV1</text>
<text x="163.6" y="96.6">3.3V</text>
<text x="194.3" y="97.5">C4</text>
<text x="194.3" y="101.1">C5</text>
<text x="194.3" y="104.6">C6</text>
<text x="87.3" y="111.7">SDA_3.3</text>
<text x="158.7" y="111.1">SCL_3.3</text>
<text x="194.3" y="108.1">C7</text>
<text x="194.3" y="111.7">C8</text>
<text x="192.3" y="118.7">C10</text>
<text x="194.3" y="115.2">C9</text>
<text x="354.8" y="125.8">C1</text>
<text x="188.2" y="130.5">SDA_3.3</text>
<text x="245.2" y="130.6">SDA</text>
<text x="195" y="134.1">3.3V</text>
<text x="195.6" y="137.6">SCL</text>
<text x="245" y="137.6">SCL_3.3</text>
<text x="245.1" y="134.1">3.3V</text>
<text x="354.8" y="136.3">C2</text>
<text x="258.8" y="142.4">C1</text>
<text x="279.9" y="142.4">C3</text>
<text x="301.1" y="142.4">C5</text>
<text x="147.7" y="149.5">3.3V</text>
<text x="354.8" y="146.9">C3</text>
<text x="213.5" y="155.8">D1</text>
<text x="322.3" y="156.6">C7</text>
<text x="354.8" y="157.5">C4</text>
<text x="200.9" y="162.3">SCL_3.3</text>
<text x="343.4" y="163.6">C9</text>
<text x="200.9" y="169.4">SDA_3.3</text>
<text x="354.8" y="168.1">C5</text>
<text x="213.5" y="178.7">D2</text>
<text x="354.8" y="178.7">C6</text>
<text x="159.6" y="183.4">3.3V</text>
<text x="87.8" y="190.1">3.3V</text>
<text x="354.8" y="189.3">C7</text>
<text x="11.4" y="203.4">SDA_3.3</text>
<text x="104.6" y="199.8">SDA</text>
<text x="213.5" y="198.1">D3</text>
<text x="354.8" y="199.8">C8</text>
<text x="105.6" y="209.9">SCL</text>
<text x="12.4" y="213.4">SCL_3.3</text>
<text x="249.9" y="210.5">C2</text>
<text x="354.8" y="210.4">C9</text>
<text x="213.5" y="219.3">D4</text>
<text x="352.9" y="221">C10</text>
<text x="271.1" y="231.6">C4</text>
<text x="313.4" y="231.6">C8</text>
<text x="213.1" y="234.6">HV1</text>
<text x="76.2" y="245.7">HV_PWM</text>
<text x="67" y="250.5">3.3V</text>
<text x="292.3" y="249.3">C6</text>
<text x="333.6" y="249.3">C10</text>
<text x="108.9" y="253.6">3.3V</text>
<text x="71.7" y="266.3">SDA_3.3</text>
<text x="72.4" y="276.9">SCL_3.3</text>
</g>
<g font-size="3.9" fill="#800">
<text x="250.5" y="260.9">TITLE:</text>
<text x="379.1" y="265.6">REV:</text>
<text x="287.4" y="275.1">Company:</text>
<text x="378.7" y="275.7">Sheet: 1/1</text>
<text x="287.4" y="282.8">Date:</text>
<text x="336.4" y="282.8">Drawn By: AiratNig</text>
</g>
<g font-size="3.2" fill="#800">
<text x="41.6" y="6.7">1</text>
<text x="110.8" y="6.7">2</text>
<text x="179.9" y="6.7">3</text>
<text x="249.1" y="6.7">4</text>
<text x="318.2" y="6.7">5</text>
<text x="4.1" y="41.8">A</text>
<text x="405.9" y="41.8">A</text>
<text x="4.1" y="110.9">B</text>
<text x="405.9" y="110.9">B</text>
<text x="4.1" y="180.1">C</text>
<text x="405.9" y="180.1">C</text>
<text x="4.1" y="249.2">D</text>
<text x="405.9" y="249.2">D</text>
<text x="41.6" y="287.5">1</text>
<text x="110.8" y="287.5">2</text>
<text x="179.9" y="287.5">3</text>
<text x="249.1" y="287.5">4</text>
<text x="318.2" y="287.5">5</text>
</g>
<g font-size="3.2" fill="#000080">
<text x="57.9" y="17.5">U1</text>
<text x="57.9" y="20.6">ATTINY44A-SSUR</text>
<text x="207.8" y="22.8">U2</text>
<text x="276.6" y="22.8">U3</text>
<text x="341.9" y="22.8">U4</text>
<text x="207.8" y="25.9">TLP127</text>
<text x="276.6" y="25.9">TLP127</text>
<text x="341.9" y="25.9">TLP127</text>
<text x="145.3" y="35.2">R18</text>
<text x="159.5" y="35.2">R19</text>
<text x="171.8" y="35.2">R20</text>
<text x="145.3" y="38.4">1k</text>
<text x="159.5" y="38.4">1k</text>
<text x="171.8" y="38.4">1k</text>
<text x="145.8" y="47.6">LED1</text>
<text x="159.9" y="47.6">LED2</text>
<text x="172.3" y="47.6">LED3</text>
<text x="194.7" y="59.6">1k</text>
<text x="194.7" y="56.3">R2</text>
<text x="124" y="63.3">R17</text>
<text x="124" y="66.5">5.1k</text>
<text x="158.4" y="70.5">Q14</text>
<text x="256.5" y="71.9">IN-14</text>
<text x="256.5" y="68.7">N1</text>
<text x="325.3" y="71.9">IN-14</text>
<text x="325.3" y="68.7">N2</text>
<text x="383.5" y="71.9">IN-19A</text>
<text x="383.5" y="68.7">N3</text>
<text x="45.5" y="75.6">R11</text>
<text x="124.9" y="77.1">1k</text>
<text x="124.9" y="73.9">R16</text>
<text x="158.4" y="73.7">BC847</text>
<text x="45.5" y="78.8">10k</text>
<text x="45.5" y="87">C8</text>
<text x="45.5" y="90.1">100n</text>
<text x="128.4" y="100.4">U6</text>
<text x="124.1" y="104">HTU21D</text>
<text x="361.3" y="119.9">D3</text>
<text x="367.3" y="119.9">1N4148WS</text>
<text x="390.5" y="117.8">68k</text>
<text x="390.5" y="114.6">R13</text>
<text x="42.1" y="125.2">X1</text>
<text x="171.1" y="125.1">C6</text>
<text x="221.8" y="124.7">2N7002DW</text>
<text x="221.8" y="121.5">Q13</text>
<text x="42" y="128.7">U-F-M5DD-Y-L</text>
<text x="171.1" y="128.4">100n</text>
<text x="375.4" y="130.4">D4</text>
<text x="383.2" y="130.5">1N4148WS</text>
<text x="375.4" y="141">D5</text>
<text x="383.2" y="141.1">1N4148WS</text>
<text x="76.6" y="149.8">C2</text>
<text x="90" y="149.8">C3</text>
<text x="106.5" y="149.8">C4</text>
<text x="119.9" y="149.8">C5</text>
<text x="136.5" y="149.8">C7</text>
<text x="160.2" y="149.9">U7</text>
<text x="234.3" y="147.9">R3</text>
<text x="76.6" y="153">100u</text>
<text x="90" y="153.1">100n</text>
<text x="106.5" y="153">100u</text>
<text x="119.9" y="153.1">100n</text>
<text x="136.5" y="153">100u</text>
<text x="159.8" y="153.4">BH1750FVI-TR</text>
<text x="234.3" y="151.2">1k</text>
<text x="375.4" y="151.6">D6</text>
<text x="383.2" y="151.6">1N4148WS</text>
<text x="262.5" y="165.7">Q3</text>
<text x="283.6" y="165.7">Q4</text>
<text x="304.8" y="165.7">Q5</text>
<text x="375.4" y="162.2">D7</text>
<text x="383.2" y="162.2">1N4148WS</text>
<text x="234.3" y="170.9">R4</text>
<text x="305.9" y="169.3">MMBTA42</text>
<text x="375.4" y="172.8">D8</text>
<text x="383.2" y="172.8">1N4148WS</text>
<text x="180.4" y="179.4">1k</text>
<text x="180.4" y="176.2">R12</text>
<text x="234.3" y="174.1">1k</text>
<text x="375.4" y="183.4">D9</text>
<text x="383.2" y="183.4">1N4148WS</text>
<text x="234.3" y="190.3">R5</text>
<text x="248.3" y="186.9">Q6</text>
<text x="326" y="186.9">Q9</text>
<text x="347.1" y="186.9">Q11</text>
<text x="57.9" y="196.9">SHT30-DIS-B</text>
<text x="57.9" y="193.7">U8</text>
<text x="128.4" y="195.3">10k</text>
<text x="128.4" y="192">R15</text>
<text x="179.8" y="195.7">100n</text>
<text x="234.3" y="193.5">1k</text>
<text x="375.4" y="193.9">D10</text>
<text x="383.1" y="193.9">1N4148WS</text>
<text x="128.4" y="202.6">R14</text>
<text x="180.4" y="199.3">C10</text>
<text x="128.4" y="205.8">10k</text>
<text x="267.7" y="208.1">Q7</text>
<text x="310" y="208.1">Q10</text>
<text x="375.4" y="204.5">D11</text>
<text x="383.2" y="204.6">1N4148WS</text>
<text x="234.3" y="214.7">1k</text>
<text x="234.3" y="211.4">R6</text>
<text x="375.4" y="215.1">D12</text>
<text x="383.2" y="215.1">1N4148WS</text>
<text x="149.9" y="218.6">L1</text>
<text x="143.3" y="222.2">220uH</text>
<text x="169" y="225.9">D2</text>
<text x="201.8" y="225.4">10k</text>
<text x="201.8" y="222.1">R8</text>
<text x="169" y="229.1">E1J</text>
<text x="288.8" y="229.2">Q8</text>
<text x="331.2" y="229.2">Q12</text>
<text x="378" y="232.8">D13</text>
<text x="109" y="237.9">R1</text>
<text x="130.2" y="237.5">D1</text>
<text x="232.8" y="238.1">SW1</text>
<text x="367.1" y="236.2">BZV55-C75</text>
<text x="36.7" y="244.7">MCP1700T-3302E/TT</text>
<text x="36.7" y="241.5">U5</text>
<text x="109" y="241.1">10</text>
<text x="130.2" y="240.8">1N4148WS</text>
<text x="160.5" y="245.1">Q1</text>
<text x="161" y="248.6">FQD10N20CTM</text>
<text x="230.8" y="246.9">TS-1088R-02026</text>
<text x="21.2" y="257.4">C9</text>
<text x="149.4" y="255.7">Q2</text>
<text x="188.4" y="252.1">C1</text>
<text x="201.8" y="255.7">R7</text>
<text x="21.2" y="260.7">100n</text>
<text x="100.2" y="262.3">10k</text>
<text x="100.2" y="259.1">R9</text>
<text x="143.9" y="258.9">BC857</text>
<text x="170.5" y="259.2">1u 250V</text>
<text x="201.8" y="258.9">300k</text>
<text x="100.2" y="269.6">R10</text>
<text x="100.2" y="272.9">10k</text>
</g>
<g font-size="3.2" fill="#f00">
<text x="22.3" y="24.9">1</text>
<text x="27.5" y="26.3">VCC</text>
<text x="141.3" y="113.1">5</text>
<text x="132.7" y="114.8">VDD</text>
<text x="77.8" y="215.4">5</text>
<text x="69.2" y="217.1">VDD</text>
</g>
<g font-size="3.2" fill="#00f">
<text x="51.7" y="26.3">PA0(ADC0/AREF/PCINT0)</text>
<text x="52" y="29.8">PA1(ADC1/AIN0/PCINT1)</text>
<text x="95.6" y="28.4">12</text>
<text x="95.6" y="24.9">13</text>
<text x="52" y="33.3">PA2(ADC2/AIN1/PCINT2)</text>
<text x="95.6" y="35.5">10</text>
<text x="95.6" y="31.9">11</text>
<text x="38" y="40.4">PA4(ADC4/USCK/SCL/T1/PCINT4)</text>
<text x="54.8" y="36.9">PA3 (ADC3/T0/PCINT3)</text>
<text x="95.6" y="39">9</text>
<text x="27.4" y="47.4">PA6(PCINT6/OC1A/SDA/MOSI/DI/ADC6)</text>
<text x="34.5" y="43.9">PA5(ADC5/DO/MISO/OC1B/PCINT5)</text>
<text x="95.6" y="46">7</text>
<text x="95.6" y="42.5">8</text>
<text x="43" y="51">PA7 (PCINT7/ICP/OC0B/ADC7)</text>
<text x="95.6" y="49.6">6</text>
<text x="50" y="58">PB0 (PCINT8/XTAL1/CLKI)</text>
<text x="95.6" y="56.6">2</text>
<text x="227.2" y="58.7" transform="rotate(-90 227.2 58.7)">1</text>
<text x="296" y="58.7" transform="rotate(-90 296 58.7)">1</text>
<text x="361.2" y="58.7" transform="rotate(-90 361.2 58.7)">8</text>
<text x="36.4" y="65.1">PB2 (PCINT10/INT0/OC0A/CKOUT)</text>
<text x="59" y="61.6">PB1 (PCINT9/XTAL2)</text>
<text x="95.6" y="60.1">3</text>
<text x="95.6" y="63.7">5</text>
<text x="228.6" y="63.2" transform="rotate(-90 228.6 63.2)">1</text>
<text x="297.4" y="63.2" transform="rotate(-90 297.4 63.2)">1</text>
<text x="362.7" y="63.4" transform="rotate(-90 362.7 63.4)">A</text>
<text x="47.6" y="68.6">PB3 (PCINT11/RESET#/dW)</text>
<text x="95.6" y="67.2">4</text>
<text x="211" y="73.9" transform="rotate(-90 211 73.9)">CL</text>
<text x="214.5" y="73.9" transform="rotate(-90 214.5 73.9)">0</text>
<text x="218" y="73.9" transform="rotate(-90 218 73.9)">1</text>
<text x="221.5" y="73.9" transform="rotate(-90 221.5 73.9)">2</text>
<text x="225.1" y="73.9" transform="rotate(-90 225.1 73.9)">3</text>
<text x="228.6" y="73.9" transform="rotate(-90 228.6 73.9)">4</text>
<text x="232.1" y="73.9" transform="rotate(-90 232.1 73.9)">5</text>
<text x="235.7" y="73.9" transform="rotate(-90 235.7 73.9)">6</text>
<text x="239.2" y="73.9" transform="rotate(-90 239.2 73.9)">7</text>
<text x="242.7" y="73.9" transform="rotate(-90 242.7 73.9)">8</text>
<text x="246.2" y="73.9" transform="rotate(-90 246.2 73.9)">9</text>
<text x="249.8" y="73.9" transform="rotate(-90 249.8 73.9)">CR</text>
<text x="279.8" y="73.9" transform="rotate(-90 279.8 73.9)">CL</text>
<text x="283.3" y="73.9" transform="rotate(-90 283.3 73.9)">0</text>
<text x="286.8" y="73.9" transform="rotate(-90 286.8 73.9)">1</text>
<text x="290.3" y="73.9" transform="rotate(-90 290.3 73.9)">2</text>
<text x="293.9" y="73.9" transform="rotate(-90 293.9 73.9)">3</text>
<text x="297.4" y="73.9" transform="rotate(-90 297.4 73.9)">4</text>
<text x="300.9" y="73.9" transform="rotate(-90 300.9 73.9)">5</text>
<text x="304.4" y="73.9" transform="rotate(-90 304.4 73.9)">6</text>
<text x="308" y="73.9" transform="rotate(-90 308 73.9)">7</text>
<text x="311.5" y="73.9" transform="rotate(-90 311.5 73.9)">8</text>
<text x="315" y="73.9" transform="rotate(-90 315 73.9)">9</text>
<text x="318.6" y="73.9" transform="rotate(-90 318.6 73.9)">CR</text>
<text x="350.3" y="73.9" transform="rotate(-90 350.3 73.9)">n</text>
<text x="353.8" y="73.9" transform="rotate(-90 353.8 73.9)">K</text>
<text x="357.4" y="73.9" transform="rotate(-90 357.4 73.9)">Mu</text>
<text x="360.9" y="73.9" transform="rotate(-90 360.9 73.9)">C</text>
<text x="364.4" y="73.9" transform="rotate(-90 364.4 73.9)">%</text>
<text x="367.9" y="73.9" transform="rotate(-90 367.9 73.9)">M</text>
<text x="371.5" y="73.9" transform="rotate(-90 371.5 73.9)">P</text>
<text x="375" y="73.9" transform="rotate(-90 375 73.9)">m</text>
<text x="209.5" y="78.4" transform="rotate(-90 209.5 78.4)">2</text>
<text x="213.1" y="78.4" transform="rotate(-90 213.1 78.4)">3</text>
<text x="216.6" y="78.4" transform="rotate(-90 216.6 78.4)">4</text>
<text x="220.1" y="78.4" transform="rotate(-90 220.1 78.4)">5</text>
<text x="223.7" y="78.4" transform="rotate(-90 223.7 78.4)">6</text>
<text x="227.2" y="78.4" transform="rotate(-90 227.2 78.4)">7</text>
<text x="230.7" y="78.4" transform="rotate(-90 230.7 78.4)">8</text>
<text x="234.2" y="78.4" transform="rotate(-90 234.2 78.4)">9</text>
<text x="237.8" y="80.4" transform="rotate(-90 237.8 80.4)">10</text>
<text x="241.3" y="80.4" transform="rotate(-90 241.3 80.4)">11</text>
<text x="244.8" y="80.4" transform="rotate(-90 244.8 80.4)">12</text>
<text x="248.4" y="80.4" transform="rotate(-90 248.4 80.4)">13</text>
<text x="278.3" y="78.4" transform="rotate(-90 278.3 78.4)">2</text>
<text x="281.9" y="78.4" transform="rotate(-90 281.9 78.4)">3</text>
<text x="285.4" y="78.4" transform="rotate(-90 285.4 78.4)">4</text>
<text x="288.9" y="78.4" transform="rotate(-90 288.9 78.4)">5</text>
<text x="292.5" y="78.4" transform="rotate(-90 292.5 78.4)">6</text>
<text x="296" y="78.4" transform="rotate(-90 296 78.4)">7</text>
<text x="299.5" y="78.4" transform="rotate(-90 299.5 78.4)">8</text>
<text x="303" y="78.4" transform="rotate(-90 303 78.4)">9</text>
<text x="306.6" y="80.4" transform="rotate(-90 306.6 80.4)">10</text>
<text x="310.1" y="80.4" transform="rotate(-90 310.1 80.4)">11</text>
<text x="313.6" y="80.4" transform="rotate(-90 313.6 80.4)">12</text>
<text x="317.1" y="80.4" transform="rotate(-90 317.1 80.4)">13</text>
<text x="348.9" y="80.4" transform="rotate(-90 348.9 80.4)">11</text>
<text x="352.4" y="80.4" transform="rotate(-90 352.4 80.4)">10</text>
<text x="356" y="80.4" transform="rotate(-90 356 80.4)">12</text>
<text x="359.5" y="80.4" transform="rotate(-90 359.5 80.4)">14</text>
<text x="363" y="78.4" transform="rotate(-90 363 78.4)">2</text>
<text x="366.5" y="78.4" transform="rotate(-90 366.5 78.4)">4</text>
<text x="370.1" y="78.4" transform="rotate(-90 370.1 78.4)">5</text>
<text x="373.6" y="78.4" transform="rotate(-90 373.6 78.4)">6</text>
<text x="117.8" y="109.5">1</text>
<text x="121.2" y="111.3">SDA</text>
<text x="133.7" y="111.3">SCL</text>
<text x="141.3" y="109.5">6</text>
<text x="117.8" y="116.6">3</text>
<text x="121.2" y="118.4">NC</text>
<text x="135.2" y="118.4">NC</text>
<text x="141.3" y="116.6">4</text>
<text x="214.8" y="128.9">1</text>
<text x="218.3" y="130.7">S1</text>
<text x="225.3" y="130.7">D1</text>
<text x="231.2" y="128.9">6</text>
<text x="214.8" y="132.5">2</text>
<text x="214.8" y="136">3</text>
<text x="218.3" y="134.2">G1</text>
<text x="218.3" y="137.8">D2</text>
<text x="225.3" y="134.2">G2</text>
<text x="225.6" y="137.8">S2</text>
<text x="231.2" y="136">4</text>
<text x="231.2" y="132.5">5</text>
<text x="42.8" y="139.2">VCC</text>
<text x="45.5" y="142.7">D-</text>
<text x="45.1" y="146.2">D+</text>
<text x="45.3" y="149.8">ID</text>
<text x="42.1" y="153.3">GND</text>
<text x="156.6" y="160.7">1</text>
<text x="181.7" y="158.9">EP</text>
<text x="187.1" y="160.7">6</text>
<text x="187.1" y="157.2">7</text>
<text x="156.6" y="164.2">2</text>
<text x="156.6" y="167.7">3</text>
<text x="160.1" y="162.5">VCC</text>
<text x="160.1" y="166">ADDR</text>
<text x="179.5" y="162.5">SCL</text>
<text x="179.7" y="166">DVI</text>
<text x="187.1" y="167.7">4</text>
<text x="187.1" y="164.2">5</text>
<text x="160.1" y="169.5">GND</text>
<text x="178.9" y="169.5">SDA</text>
<text x="40.1" y="201.3">1</text>
<text x="43.6" y="203">SDA</text>
<text x="67.8" y="203">EPAD</text>
<text x="77.8" y="201.3">9</text>
<text x="40.1" y="204.8">2</text>
<text x="40.1" y="208.3">3</text>
<text x="43.6" y="206.6">ADDR</text>
<text x="77.8" y="208.3">7</text>
<text x="40.1" y="211.8">4</text>
<text x="43.6" y="210.1">ALERT</text>
<text x="43.6" y="213.6">SCL</text>
<text x="64" y="213.6">nRESET</text>
<text x="74.1" y="210.1">R</text>
<text x="77.8" y="211.8">6</text>
<text x="230.8" y="241.8">1</text>
<text x="239.9" y="241.8">2</text>
<text x="24.1" y="248.9">3</text>
<text x="29.3" y="250.3">VIN</text>
<text x="39.4" y="250.3">VOUT</text>
<text x="51.5" y="248.9">2</text>
</g>
<g font-size="3.2">
<text x="20.3" y="67.2">14</text>
<text x="27.5" y="68.6">GND</text>
<text x="117.8" y="113.1">2</text>
<text x="121.2" y="114.8">GND</text>
<text x="69.8" y="206.6">VSS</text>
<text x="77.8" y="204.8">8</text>
<text x="41" y="257.4">GND</text>
<text x="51.5" y="255.9">1</text>
</g>
<g font-size="1.8" fill="#00f">
<text x="198.9" y="29.5">1</text>
<text x="202.5" y="29.8">A</text>
<text x="219.1" y="29.8">6</text>
<text x="267.7" y="29.5">1</text>
<text x="271.3" y="29.8">A</text>
<text x="287.9" y="29.8">6</text>
<text x="333" y="29.5">1</text>
<text x="336.5" y="29.8">A</text>
<text x="353.1" y="29.8">6</text>
<text x="211.5" y="30.2">VCC</text>
<text x="280.3" y="30.2">VCC</text>
<text x="345.6" y="30.2">VCC</text>
<text x="198.9" y="39.7">3</text>
<text x="202.5" y="39.7">K</text>
<text x="210.5" y="37.9">EM</text>
<text x="219.1" y="39.7">4</text>
<text x="267.7" y="39.7">3</text>
<text x="271.3" y="39.7">K</text>
<text x="279.3" y="37.9">EM</text>
<text x="287.9" y="39.7">4</text>
<text x="333" y="39.7">3</text>
<text x="336.5" y="39.7">K</text>
<text x="344.5" y="37.9">EM</text>
<text x="353.1" y="39.7">4</text>
</g>
</svg>
